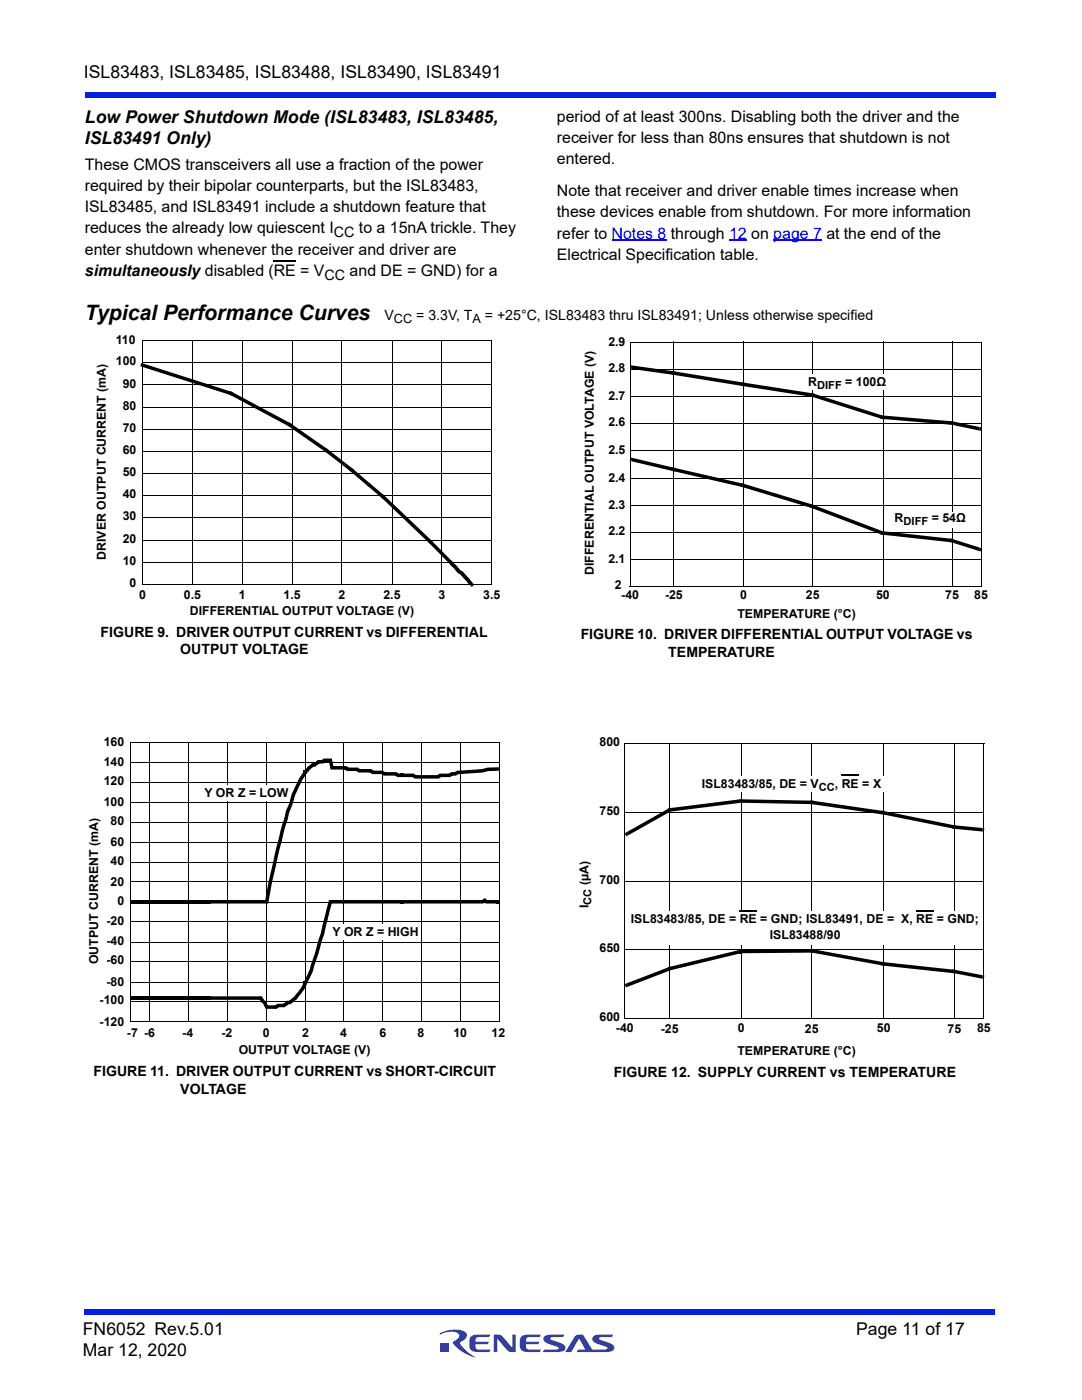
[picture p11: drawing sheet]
<svg xmlns="http://www.w3.org/2000/svg" width="216mm" height="279mm" viewBox="0 0 216 279" stroke-linecap="round" stroke-linejoin="round" font-family="sans-serif">
<g fill="#323f99">
<path d="M98.5 266.3h.7a1.2 1.2 0 0 1 1.1 .5l1.9 2.2v-2.7h.7v3.5h-.7a1.04 1.04 0 0 1-1-.4l-2-2.2v2.6h-.7z"/>
<path d="M93.9 266.8l.8-.4 3.2-.1-.3 .5-2.3 .1a.7 .7 0 0 0-.4 .9h2.7l-.4 .5h-2.3v.4l.2 .5 .2 .1h2.6l-.3 .5h-2.3a1.36 1.36 0 0 1-1.7-1.2l.1-1.5z"/>
<path d="M104 266.8l.8-.4 3.1-.1-.3 .5-2.3 .1a.7 .7 0 0 0-.3 .9h2.7l-.4 .5h-2.3v.4l.1 .5 .3 .1h2.6l-.3 .5h-2.3a1.36 1.36 0 0 1-1.7-1.2l.1-1.5z"/>
<path d="M108.6 266.7l.8-.3 3.2-.1-.3 .5-2.5 .2v.3l.6 .2a3.4 3.4 0 0 1 2.4 1.3 .85 .85 0 0 1-1 1h-3.5l.3-.4 2.8-.2v-.3l-.6-.2a3.4 3.4 0 0 1-2.4-1.3l.1-.5z"/>
<path d="M114.8 266.6a1.8 1.8 0 0 1 1.5-.3l1.9 3h2.3l.7-.1v-.3l-.6-.2a3.4 3.4 0 0 1-2.4-1.3 .85 .85 0 0 1 1-1l3.2-.1-.3 .5-2.5 .2v.3l.6 .2a3.4 3.4 0 0 1 2.4 1.3 .85 .85 0 0 1-1 1h-6.5l.3-.4 1.4-.1-1.2-2.1-1.6 2.6h-1.2z"/>
<path d="M88 268h1.6v1.7h-1.6z"/>
<path d="M87.8 266.1a5.6 5.6 0 0 1 5.1-.2 1.19 1.19 0 0 1-.8 1.8l-.3 .3a6.8 6.8 0 0 0 3 2.9 7.1 7.1 0 0 1-4.4-3l.5-.4a.81 .81 0 0 0 .7-.8 .81 .81 0 0 0-.6-.8 5.3 5.3 0 0 0-3.3 .4z"/>
</g>
<g fill="#001fe0">
<path d="M16.9 261.3h181.7v1h-181.7z"/>
<path d="M16.9 18.4h181.7v1h-181.7z"/>
</g>
<path d="M54.6 52h4.4" fill="none" stroke="#000" stroke-width=".23"/>
<path d="M122 48h11M145.5 48h3.5M154.3 48h9.7" fill="none" stroke="#00f" stroke-width=".23"/>
<g fill="none" stroke="#000" stroke-width=".2">
<path d="M28.4 67.9v48.7M28.4 68h69.8M28.4 76.8h69.8M28.4 72.4h69.8M38.4 67.9v48.7M48.3 67.9v48.7M58.3 67.9v48.7M68.2 67.9v48.7M78.2 67.9v48.7M88.2 67.9v48.7M98.1 68v48.7M125.7 79.1h70"/>
<path d="M125.7 73.7h70M125.8 68.3h70M125.8 68.2v48.9M134.5 68.2v49M148.4 68.2v49M162.2 68.2v49M176.2 68.2v49M190 68.2v49M195.7 68.3v48.9M28.4 99h69.8M28.4 94.5h69.8M28.4 90.1h69.8"/>
<path d="M28.4 85.7h69.8M28.4 81.3h69.8M125.7 95.4h70M125.7 90h70M125.7 84.5h70M28.3 116.6h69.8M28.4 112.2h69.8M28.4 107.8h69.8M28.4 103.4h69.8M125.7 117.1h70M125.7 111.6h70M125.7 106.2h70"/>
<path d="M125.7 100.8h70"/>
</g>
<g fill="#000">
<path d="M28.2 72.4l.3 .1-.2 .7-.3-.1zM28.3 76.8l.1 .1zM28.3 72.3l.1 .2zM46 78l.3 .2-.4 .6-.3-.1zM46.2 78.2l.3 .1-.2 .7-.3-.2zM28.5 72.5l17.7 5.7-.2 .6-17.7-5.6zM125.8 72.9h.3l-.1 .7h-.3zM126.1 72.9l8.4 1.2-.2 .7-8.3-1.2zM134.5 74.1h.3l-.1 .7h-.4zM134.1 74.1h.4l-.2 .7h-.3zM134.5 74.1l13.8 2.2-.1 .7-13.9-2.2zM148.3 76.3l.4 .1-.1 .7-.4-.1z"/>
<path d="M148 76.3h.3l-.1 .7h-.3zM148.3 76.3l13.9 2.2-.1 .7-13.9-2.2zM162.2 78.5h.3l-.1 .7h-.3zM161.9 78.4l.3 .1-.2 .7-.3-.1zM162.2 78.5l13.9 4.4-.2 .7-13.9-4.4zM28.3 98.9l.1 .1zM28.3 94.4l.1 .2zM28.3 90l.1 .2zM28.3 85.6l.1 .2zM28.3 81.2l.1 .1zM57.7 84.3l.3 .2-.4 .5-.3-.1zM57.9 84.5l.3 .1-.3 .6-.3-.1z"/>
<path d="M46.3 78.2l11.6 6.3-.3 .6-11.7-6.3zM65.1 89.4l.2 .2-.4 .6-.3-.2zM65.3 89.6l.3 .2-.4 .6-.3-.2zM58 84.5l7.3 5.1-.4 .6-7.3-5.2zM70.1 93.3l.3 .2-.5 .6-.2-.2zM70.4 93.5l.2 .2-.4 .6-.3-.2zM65.3 89.6l5.1 3.9-.5 .6-5-3.9zM73.6 96.3l.2 .2-.4 .5-.3-.2zM73.8 96.5l.3 .2-.5 .5-.2-.2zM70.4 93.5l3.4 3-.4 .5-3.5-2.9zM76.3 98.6l.3 .2-.5 .5-.2-.2zM76.6 98.8l.2 .2-.4 .5-.3-.2z"/>
<path d="M73.8 96.5l2.8 2.3-.5 .5-2.7-2.3zM125.8 91.3l.4 .1-.2 .7-.4-.1zM126.2 91.4l8.3 1.9-.2 .7-8.3-1.9zM134.5 93.3l.3 .1-.2 .7-.3-.1zM134.1 93.3h.4l-.2 .7h-.3zM134.5 93.3l13.9 3.2-.2 .7-13.9-3.2zM148.4 96.5l.3 .1-.2 .7-.3-.1zM148 96.4l.4 .1-.2 .7-.4-.1zM148.4 96.5l13.8 4.2-.2 .7-13.8-4.2zM175.7 82.9h.3v.7h-.4zM176 82.9l13.9 1.2-.1 .7-13.8-1.2zM176.1 82.9l.3 .1-.2 .7-.3-.1z"/>
<path d="M189.9 84.1h.3v.7h-.4zM189.6 84l.3 .1-.1 .7-.3-.1zM189.9 84.1l5.6 1.1-.1 .7-5.6-1.1zM195.5 85.2l.4 .1-.2 .7-.3-.1zM28.3 112.1l.1 .2zM28.3 107.7l.1 .2zM28.3 103.3l.1 .2zM38.3 116.6l.2 .1zM48.3 116.6l.1 .1zM58.2 116.6l.2 .1zM68.2 116.6l.1 .1zM78.1 116.6l.2 .1z"/>
<path d="M85.4 108.2l.5-.5 .2 .2-.5 .5zM86.1 107.9l.3 .2-.5 .5-.3-.2zM76.6 98.8l9.5 9.1-.5 .5-9.5-9.1zM88.1 116.6l.2 .1zM89.5 112.2l.5-.4 .2 .2-.5 .5zM90.2 112l.2 .2-.5 .5-.2-.2zM85.6 108.4l.5-.5 4.1 4.1-.5 .5zM90 112.9l.6-.4 .2 .2-.5 .5zM89.7 112.5l.5-.5 .4 .5-.6 .4zM90.3 112.2l.2 .2-.4 .5-.3-.2zM90.3 113.1l.5-.5 .2 .3-.5 .4zM91 112.8l.2 .3-.4 .5-.3-.3z"/>
<path d="M90.5 112.4l.5 .4-.5 .5-.4-.4zM90.7 113.5l.5-.4 .2 .2-.5 .5zM90.9 113.8l.5-.5 .3 .3-.6 .4zM90.5 113.3l.5-.4 .4 .4-.5 .5zM91.3 114.2l.5-.4 .2 .2-.5 .5zM90.9 113.8l.5-.5 .4 .5-.5 .4zM91.5 113.5l.3 .2-.4 .6-.3-.2zM91.7 114.4l.5-.4 .2 .2-.5 .5zM92.4 114.2l.2 .1-.4 .6-.2-.2zM91.8 113.7l.6 .5-.4 .5-.6-.4zM92.1 114.9l.5-.5 .2 .2-.5 .5zM92.3 115.1l.5-.4 .2 .2-.5 .5z"/>
<path d="M91.9 114.7l.5-.5 .4 .5-.5 .4zM92.5 115.3l.5-.5 .2 .3-.5 .4zM92.7 115.6l.5-.5 .3 .2-.6 .5zM92.3 115.1l.5-.5 .4 .5-.5 .5zM92.9 115.7l.5-.4 .2 .2-.5 .5zM93.1 116l.5-.5 .3 .3-.6 .4zM92.7 115.5l.5-.4 .4 .4-.5 .5zM93.4 116.4l.6-.4 .2 .3-.6 .4zM93.1 116l.5-.5 .4 .5-.6 .4zM93.2 116.2l.5-.5 .3 .3-.5 .5zM94.4 116.4l.2 .2-.5 .5-.2-.2zM94 116l.4 .4-.5 .5-.4-.4z"/>
<path d="M162.2 100.7l.4 .1-.2 .7-.4-.1zM161.9 100.6l.4 .2-.3 .6-.3-.1zM162.3 100.8l13.8 5.2-.2 .7-13.9-5.3zM175.7 106h.3v.7h-.4zM176 106l13.9 1.5-.1 .7-13.8-1.5zM176.1 106l.3 .2-.2 .6-.3-.1zM189.9 107.5l.3 .1v.7l-.4-.1zM189.7 107.4l.3 .1-.2 .7-.4-.1zM190 107.5l5.5 1.8-.2 .7-5.5-1.8zM195.5 109.3l.4 .1-.3 .7-.3-.1z"/>
</g>
<g fill="#fff">
<path d="M177.1 102.2h17.7v3h-17.7z"/>
<path d="M160.1 74.8h18.7v3h-18.7z"/>
</g>
<g fill="#000">
<path d="M26 148.1h.1v.1h-.1zM26 156h.2v.2h-.2zM26 152.2h.2v.1h-.2zM99.5 148.1l.2 .1zM99.5 148.2h.2zM26 175.9h.2v.1h-.2zM26 172h.2v.1h-.2zM26 168.1h.2v.2h-.2zM26 164h.2v.2h-.2zM26 160.1h.2v.2h-.2zM26 199.7h.2v.2h-.2zM26 195.9h.2v.2h-.2z"/>
<path d="M26 191.8h.2v.2h-.2zM26 187.9h.2v.2h-.2zM26 183.8h.2v.2h-.2zM26 180h.2v.1h-.2zM25.9 203.8l.2 .1zM26 203.9h.2v.1h-.2zM25.9 203.9h.2zM29.7 203.7l.2 .1zM29.7 203.8h.2zM37.5 203.7l.2 .1zM37.5 203.8h.2zM45.3 203.7l.1 .1z"/>
<path d="M45.3 203.8h.1zM53 203.7l.2 .1zM53 203.8h.2zM60.8 203.7l.2 .1zM60.8 203.8h.2zM68.5 203.7l.2 .1zM68.5 203.8h.2zM76.3 203.7l.1 .1zM76.3 203.8h.1zM84 203.7l.2 .1zM84 203.8h.2zM91.8 203.7l.2 .1z"/>
<path d="M91.8 203.8h.2z"/>
</g>
<g fill="none" stroke="#000" stroke-width=".2">
<path d="M26 148.1v55.8M26 148.1h73.7M26.1 156.1h73.6M26.1 152.3h73.6M29.8 148.1v55.7M37.6 148.1v55.7M45.4 148.1v55.7M53.1 148.1v55.7M60.9 148.1v55.7M68.6 148.1v55.7M76.3 148.1v55.7M84.1 148.1v55.7"/>
<path d="M91.9 148.1v55.7M99.6 148.2v55.8M26.1 175.9h73.6M26.1 172.1h73.6M26.1 168.2h73.6M26.1 164.1h73.6M26.1 160.2h73.6M26.1 199.8h73.6M26.1 196h73.6M26.1 191.9h73.6M26.1 188h73.6M26.1 183.9h73.6"/>
<path d="M26.1 180h73.6M26.1 203.9h73.6"/>
</g>
<g fill="#fff">
<path d="M66 184.4h17.3v3.1h-17.3z"/>
<path d="M41.4 156.7h17.3v3h-17.3z"/>
</g>
<g fill="#000">
<path d="M60.6 153.8h.7v.3h-.7zM60.5 154.1l.2-.2 .5 .5-.3 .2zM60.6 153.9l.6 .4-.6-.2h.7v.2l-.9 1.2-.6-.3 .6 .3-.7 1.5-.7-.3 .7 .3-.9 1.8-.6-.3 .7 .2-.8 2.4 .1-.1-.5 1.1-.7-.2 .7 .1-.3 1.6-.4 1.2-.7-.3 .7 .2-.4 1.5-.7-.1 .7 .1-.8 3-.6-.1 .6 .1-.4 1.8-.7-.1 .7 .1-1.1 5.1-.7-.1 .7 .1-.8 4.2h-11.5v-.7h11.2v.7l-.3-.4 1.5-7.5 .7 .1-.7-.1 .8-3.3 .4-1.5 .7 .1-.7-.1 .3-1.6 .8-2.7 .7 .3-.7-.2 .4-1.6 .4-.9 .6 .3-.6-.3 .4-1.2 .6 .3-.6-.3 .3-1.2 .4-.9 .7 .3-.7-.3 .8-1.5 .6 .3-.6-.3 .8-1.6 .6 .4-.6-.4zM61 153.6l.5 .5-.3 .3-.5-.5zM79.8 154.4h.7v.7h-.7zM61.4 153l.5-.3 .4 .5-.5-.5 .5-.4h.5v.7l-.2-.6 .4-.4 .4 .6-.4-.5 .4-.4h1v.7l-.3-.6 .4-.4h1.7l.4 1.8-.7 .1 .4-.4h2.8l.5 .3-.4 .6 .2-.6h2l.5 .3-.4 .6 .2-.6h2.4l.5 .4-.4 .5 .2-.6h2l.5 .4-.4 .5 .2-.6h2.4l.5 .4-.4 .5 .2-.6h.7v.7h-.8l-.5-.4 .2-.6v.7h-2.4l-.5-.4 .2-.6v.7h-2l-.6-.4 .3-.6v.7h-2.5l-.4-.4 .2-.6v.7h-2.1l-.5-.4 .3-.6v.7h-3l-.4-1.8 .3-.4v.7h-1.2l-.2-.6 .4 .5-.4 .4h-1l-.2-.6 .5 .5-.3 .2a1.28 1.28 0 0 1-1.1 .5l-.3-.6 .5 .5-.3 .3-.4 .3-.5-.5 .6 .4-.5 .7-.5-.5zM99.4 153.1h.3l.1 .7h-.4zM80.5 154.4h2.1l.5 .3-.4 .6 .1-.6h4.6v.7l-.2-.7 .5-.3h2v.7l-.2-.6 .5-.4h.9v.7l-.2-.6 .5-.4h.5v.7v-.7l4.6-.3v.7l-.1-.7 1.7-.3v.7v-.7l1.5-.1v.7l-1.9 .1-.1-.7 .1 .7-1.2 .3-5 .3-.2-.6 .4 .5-.5 .4h-.9l-.1-.6 .4 .5-.5 .4h-2.1l-.2-.6 .5 .5-.5 .4h-4.9l-.5-.4 .2-.6v.7h-1.9zM26 179.6h15.6v.7h-15.6zM26 198.8h15.6v.7h-15.6zM41.3 179.6h.7v.7h-.7zM41.3 198.8h.7v.7h-.7z"/>
<path d="M60.6 195.8h.7v.4h-.7zM60.6 196l.6 .3-.1 .3-.6-.3zM42 198.8h10.3l.4 .8-.6 .3 .5-.4 .5 .3 .4 1-.6 .3 .3-.5h1.9v.7l-.2-.6 .5-.4h1.2v.7l-.1-.6 .4-.3 .4 .6-.5-.6 .4-.4h.6v.7l-.2-.6 .4-.3 .4 .6-.4-.6 .3-.3 .5-.3 .4 .6-.5-.5 .7-1 .5 .5-.5-.4 .8-1.2 .6 .4-.6-.3 .4-1 .6 .3-.6-.1h.7l-.5 1.1-.8 1.2-.4 .3-.5-.4 .5 .4-.4 .6-.5 .4-.4-.6 .5 .5-.9 .7h-.5l-.3-.6 .5 .5-.8 .7h-1.3l-.2-.6 .4 .5-.5 .4h-2.2l-.5-1.1 .5-.4-.4 .6a1.45 1.45 0 0 1-.8-1.1l.2-.5v.7h-10zM60.9 195.4l.7 .3-.4 .6-.6-.3zM79.8 179.6h.7v.7h-.7zM65.7 179.6h14.4v.7h-14.2l-.3-.4 .7 .2-.5 1.5-.6-.2 .6 .1-.8 3.3-.7-.1 .7 .1-.7 2.8-.7-.2 .7 .1-.8 2.9-.8 2.3-.7-.2 .7 .2a8.6 8.6 0 0 1-1.1 3l-.2 .3 .2-.3-.7-.3 .9-1.8 .6 .3-.7-.2 1.2-3.6 .7 .2-.7-.2 .7-2.7v.1l.5-1.3 .6 .2-.7-.2 .7-3 .7 .1-.7-.1zM99.1 179.6h.7v.7h-.7zM80.5 179.6h15.8v.7l-.2-.6 .7-.5 .5 .5-.5 .5 .2-.6h2.4v.7h-2.5l-.4-.4v-.5l.4 .6-.5 .3h-15.9z"/>
</g>
<path d="M124.7 148.4h71.7M124.7 148.3v55M133.6 148.3v55.1M147.9 148.3v55.1M162 148.3v55.1M176.3 148.3v55.1M190.5 148.3v55.1M196.3 148.4v55M124.6 203.3h71.7" fill="none" stroke="#000" stroke-width=".2"/>
<path d="M139.7 154.9h36.8v3h-36.8z" fill="#fff"/>
<path d="M168 154.6h3.4" fill="none" stroke="#000" stroke-width=".25"/>
<path d="M126.7 182h68v6.6h-68z" fill="#fff"/>
<path d="M147.6 181.7h3.4M182.8 181.7h3.4" fill="none" stroke="#000" stroke-width=".25"/>
<g fill="#000">
<path d="M147.8 159.5h.3l.1 .7h-.4zM147.5 159.5h.3v.7h-.3zM147.8 159.5l14.2 .3v.7l-14.2-.3zM162 159.8h.3v.7h-.3zM161.7 159.7l.3 .1-.1 .7-.3-.1zM162 159.8l14.2 2-.1 .7-14.2-2zM124.6 166.3l.3-.2 .4 .7-.3 .1zM124.9 166.1l8.6-4.8 .3 .6-8.5 4.9zM133.5 161.3l.3-.1 .3 .6-.3 .1zM133.2 161.3h.4l.1 .7h-.4zM133.6 161.3l14.2-1.8v.7l-14.1 1.8zM176.2 161.8l.4 .1-.2 .7-.3-.1z"/>
<path d="M175.9 161.8h.3l-.1 .7h-.4zM176.2 161.8l14.2 2.9-.1 .7-14.2-2.9zM190 164.7h.4l-.1 .7h-.3zM190.4 164.7l5.7 .5-.1 .7-5.7-.5zM190.4 164.7l.4 .1-.2 .6h-.3zM196.1 165.2l.3 .1-.1 .7-.3-.1zM124.7 196.4l.3-.1 .2 .6-.3 .2zM125 196.3l8.5-3.3 .3 .7-8.6 3.2zM133.5 193l.3-.1 .3 .6-.3 .2zM133.2 193.1l.3-.1 .2 .7h-.3zM133.5 193l14.2-3.5 .2 .7-14.2 3.5zM147.5 189.5h.3v.7h-.3z"/>
<path d="M147.7 189.5h.4l.1 .6-.3 .1zM147.8 189.5l14.2-.1v.7l-14.2 .1zM162 189.4h.3v.7h-.3zM161.7 189.4h.3l-.1 .7-.3-.1zM162 189.4l14.2 2.6-.1 .7-14.2-2.6zM175.9 192h.3l-.1 .7h-.3zM176.2 192l14.2 1.5-.1 .7-14.2-1.5zM176.2 192l.4 .1-.2 .6h-.3zM190.4 193.5l.3 .1-.1 .7-.3-.1zM190.1 193.5h.3l-.1 .7-.4-.1zM190.4 193.5l5.7 1.1-.1 .7-5.7-1.1zM196.1 194.6l.3 .1-.1 .7-.3-.1z"/>
</g>
<path d="M124.8 175.9h71.5M124.8 162.2h71.5M124.8 189.6h71.5M124.8 203.3h71.5" fill="none" stroke="#000" stroke-width=".2"/>
<text font-size="4.2" x="16.9" y="63.9">Typical Performance Curves</text>
<g font-size="3.5">
<text x="16.7" y="15.6">ISL83483, ISL83485, ISL83488, ISL83490, ISL83491</text>
<text x="16.9" y="24.6">Low Power Shutdown Mode (ISL83483, ISL83485,</text>
<text x="16.9" y="28.8">ISL83491 Only)</text>
<text x="16.5" y="266.5">FN6052 Rev.5.01</text>
<text x="170.8" y="266.5">Page 11 of 17</text>
<text x="16.5" y="270.7">Mar 12, 2020</text>
</g>
<g font-size="3.2">
<text x="111.1" y="24.3">period of at least 300ns. Disabling both the driver and the</text>
<text x="111.1" y="28.6">receiver for less than 80ns ensures that shutdown is not</text>
<text x="16.9" y="33.9">These CMOS transceivers all use a fraction of the power</text>
<text x="111.1" y="32.8">entered.</text>
<text x="16.9" y="38.1">required by their bipolar counterparts, but the ISL83483,</text>
<text x="111.1" y="39.2">Note that receiver and driver enable times increase when</text>
<text x="16.9" y="42.3">ISL83485, and ISL83491 include a shutdown feature that</text>
<text x="16.9" y="46.6">reduces the already low quiescent I</text>
<text x="111.1" y="43.4">these devices enable from shutdown. For more information</text>
<text x="111.1" y="47.6">refer to Notes 8 through 12 on page 7 at the end of the</text>
<text x="16.9" y="50.8">enter shutdown whenever the receiver and driver are</text>
<text x="111.1" y="51.9">Electrical Specification table.</text>
<text x="16.9" y="55">simultaneously disabled (RE = V</text>
</g>
<g font-size="2.9">
<text x="66.6" y="47.3">CC to a 15nA trickle. They</text>
<text x="64.8" y="55.8">CC and DE = GND) for a</text>
</g>
<g font-size="2.8">
<text x="76.7" y="63.9">V</text>
<text x="20.1" y="127.1">FIGURE 9. DRIVER OUTPUT CURRENT vs DIFFERENTIAL</text>
<text x="36" y="130.6">OUTPUT VOLTAGE</text>
<text x="115.9" y="127.6">FIGURE 10. DRIVER DIFFERENTIAL OUTPUT VOLTAGE vs</text>
<text x="133.3" y="131.1">TEMPERATURE</text>
<text x="18.6" y="214.8">FIGURE 11. DRIVER OUTPUT CURRENT vs SHORT-CIRCUIT</text>
<text x="122.5" y="214.9">FIGURE 12. SUPPLY CURRENT vs TEMPERATURE</text>
<text x="36" y="218.4">VOLTAGE</text>
</g>
<g font-size="2.5">
<text x="78.6" y="64.6">CC = 3.3V, TA = +25°C, ISL83483 thru ISL83491; Unless otherwise specified</text>
<text x="23.1" y="68.7">110</text>
<text x="121.4" y="69">2.9</text>
<text x="23.1" y="72.9">100</text>
<text x="24.5" y="77.3">90</text>
<text x="121.4" y="74.2">2.8</text>
<text x="161.3" y="77.1">R</text>
<text x="24.5" y="81.8">80</text>
<text x="121.4" y="79.8">2.7</text>
<text x="24.5" y="86.2">70</text>
<text x="121.4" y="85.1">2.6</text>
<text x="24.5" y="95">50</text>
<text x="24.5" y="90.6">60</text>
<text x="121.4" y="90.7">2.5</text>
<text x="24.5" y="99.4">40</text>
<text x="121.4" y="101.5">2.3</text>
<text x="121.4" y="96.1">2.4</text>
<text x="24.5" y="103.9">30</text>
<text x="121.4" y="106.7">2.2</text>
<text x="178.5" y="104.2">R</text>
<text x="190.8" y="104.2">Ω</text>
<text x="21.1" y="111.7" transform="rotate(-90 21.1 111.7)">DRIVER OUTPUT CURRENT (mA)</text>
<text x="24.5" y="112.7">10</text>
<text x="24.5" y="108.3">20</text>
<text x="121.4" y="112.3">2.1</text>
<text x="25.9" y="117.1">0</text>
<text x="27.7" y="119.6">0</text>
<text x="36.7" y="119.6">0.5</text>
<text x="47.6" y="119.6">1</text>
<text x="56.6" y="119.6">1.5</text>
<text x="67.6" y="119.6">2</text>
<text x="76.5" y="119.6">2.5</text>
<text x="87.5" y="119.6">3</text>
<text x="96.4" y="119.6">3.5</text>
<text x="118.5" y="114.8" transform="rotate(-90 118.5 114.8)">DIFFERENTIAL OUTPUT VOLTAGE (V)</text>
<text x="122.7" y="117.6">2</text>
<text x="124" y="119.5">-40</text>
<text x="132.7" y="119.6">-25</text>
<text x="147.7" y="119.5">0</text>
<text x="160.8" y="119.6">25</text>
<text x="174.8" y="119.5">50</text>
<text x="188.6" y="119.6">75</text>
<text x="194.4" y="119.5">85</text>
<text x="37.9" y="122.7">DIFFERENTIAL OUTPUT VOLTAGE (V)</text>
<text x="147.1" y="123.3">TEMPERATURE (°C)</text>
<text x="20.7" y="148.8">160</text>
<text x="119.6" y="148.9">800</text>
<text x="20.7" y="152.8">140</text>
<text x="20.7" y="160.9">100</text>
<text x="20.7" y="156.6">120</text>
<text x="40.8" y="159">Y OR Z = LOW</text>
<text x="140" y="157.2">ISL83483/85, DE = V</text>
<text x="22.1" y="164.7">80</text>
<text x="119.6" y="162.6">750</text>
<text x="22.1" y="172.7">40</text>
<text x="22.1" y="168.9">60</text>
<text x="22.1" y="176.8">20</text>
<text x="119.6" y="176.3">700</text>
<text x="21.3" y="184.6">-20</text>
<text x="23.5" y="180.6">0</text>
<text x="117.4" y="181.2" transform="rotate(-90 117.4 181.2)">I</text>
<text x="125.9" y="184.3">ISL83483/85, DE = RE = GND; ISL83491, DE = X, RE = GND;</text>
<text x="21.3" y="188.6">-40</text>
<text x="66.4" y="186.7">Y OR Z = HIGH</text>
<text x="119.6" y="190">650</text>
<text x="153.6" y="187.5">ISL83488/90</text>
<text x="19.6" y="192.4" transform="rotate(-90 19.6 192.4)">OUTPUT CURRENT (mA)</text>
<text x="21.3" y="192.4">-60</text>
<text x="21.3" y="196.7">-80</text>
<text x="19.9" y="200.4">-100</text>
<text x="119.6" y="203.8">600</text>
<text x="19.9" y="204.7">-120</text>
<text x="25.3" y="206.9">-7 -6</text>
<text x="36.4" y="206.9">-4</text>
<text x="44.2" y="206.9">-2</text>
<text x="52.4" y="206.9">0</text>
<text x="60.3" y="206.9">2</text>
<text x="67.9" y="206.9">4</text>
<text x="75.7" y="206.9">6</text>
<text x="83.3" y="206.9">8</text>
<text x="90.5" y="206.9">10</text>
<text x="98.1" y="206.9">12</text>
<text x="122.9" y="206">-40</text>
<text x="131.8" y="206.1">-25</text>
<text x="147.2" y="206">0</text>
<text x="160.6" y="206.1">25</text>
<text x="175" y="206">50</text>
<text x="189.1" y="206.1">75</text>
<text x="195" y="206">85</text>
<text x="47.6" y="210.4">OUTPUT VOLTAGE (V)</text>
<text x="147.1" y="210.5">TEMPERATURE (°C)</text>
</g>
<g font-size="2.2">
<text x="163" y="77.7">DIFF = 100Ω</text>
<text x="180.3" y="104.9">DIFF = 54</text>
<text x="163.4" y="157.8">CC, RE = X</text>
<text x="118" y="180.6" transform="rotate(-90 118 180.6)">CC (µA)</text>
</g>
</svg>
